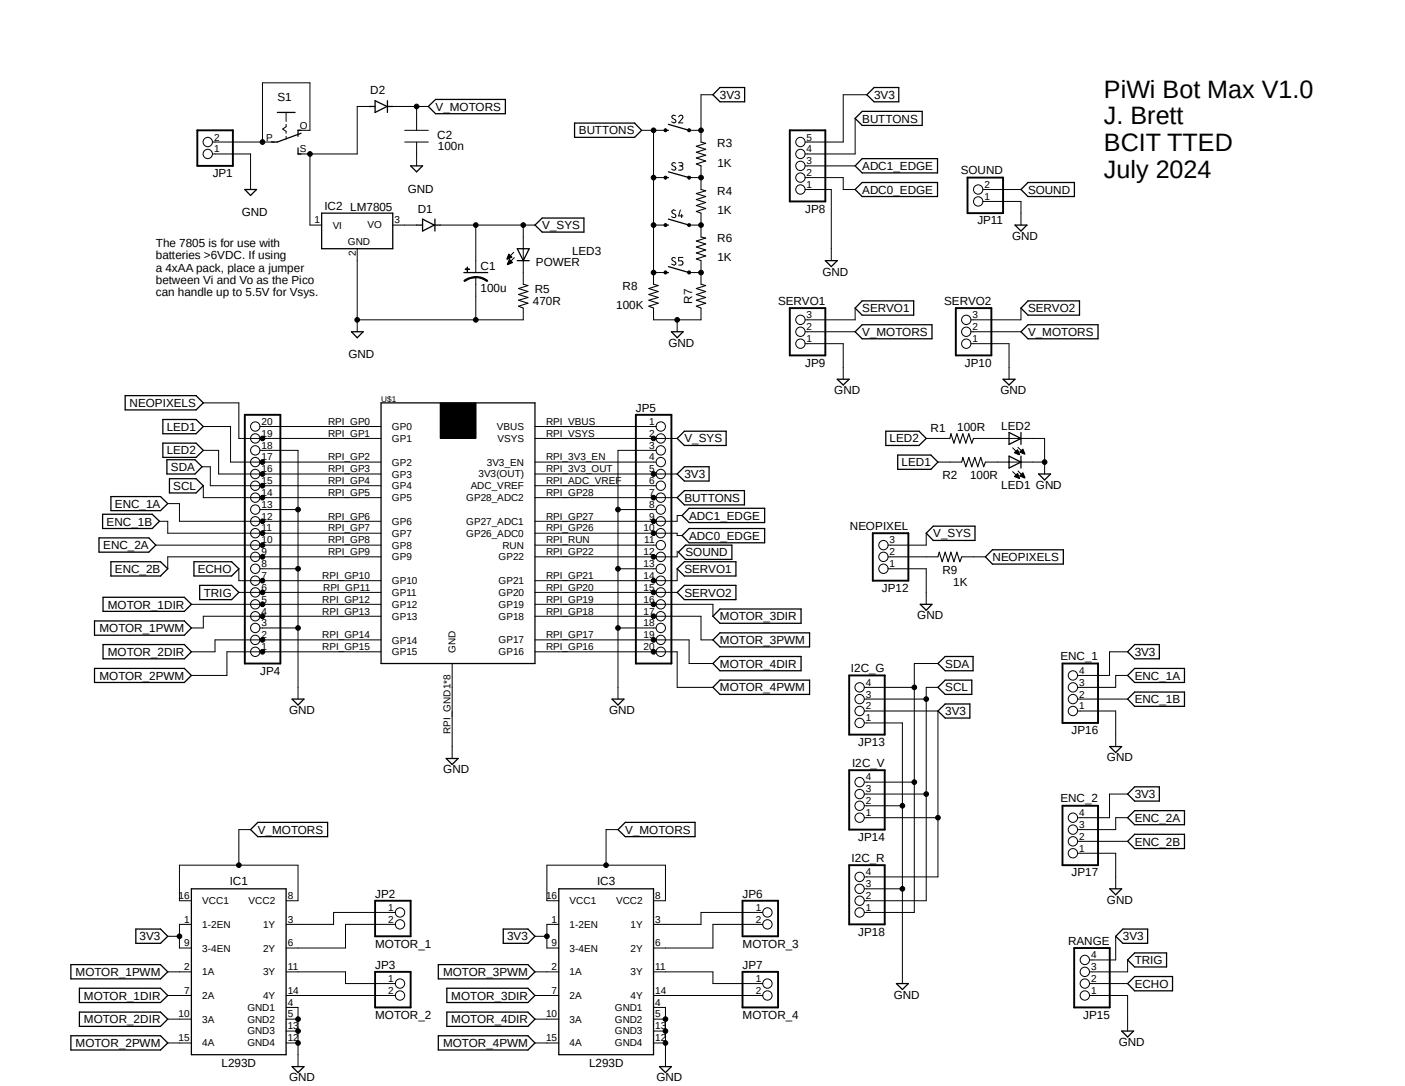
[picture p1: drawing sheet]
<svg xmlns="http://www.w3.org/2000/svg" width="279mm" height="216mm" viewBox="0 0 279 216" stroke-linecap="round" stroke-linejoin="round" font-family="sans-serif">
<path d="M13.8 14.3l249.1 201.3M262.9 14.3l-249.1 201.3" fill="none" stroke="#fff" stroke-width=".2"/>
<g fill="none" stroke="#000" stroke-width=".2">
<path d="M141.8 18.8h-2.4v9.4M172.4 18.8h-4.7v9.4h-7.6M42.2 30.6h7.6v7.1M42.2 28.2h12.4M56.9 22.4v1.7M56.9 24.7v.5l-.7 .5 .7 .4v.4M56.9 27.1v.5M59.3 25.9h2.3v-9.4h-9.4v11.7M61.6 30.6v14.1h2.4M73.4 21.2h-2.4v9.4h-11.7M78.1 21.2h7.1M80.5 28.2h4.7"/>
<path d="M80.5 25.9h4.7M82.8 21.2v4.7M82.8 28.2v4.8M127.6 25.9h4.7M130 35.3h2.3M130 25.9v30.6M132.1 35.1h.4v.4l-.2 .1-.2-.1zM134.3 23a.42 .42 0 0 0-.4-.1 .42 .42 0 0 0-.3 .3l.2 .3 .4 .3a.34 .34 0 0 1 .2 .4 .34 .34 0 0 1-.3 .2l-.5-.2M134.3 32.5a.39 .39 0 0 0-.5-.1 .39 .39 0 0 0-.2 .5l.6 .3a.34 .34 0 0 1 .2 .4 .34 .34 0 0 1-.3 .2l-.5-.2M135 23.2a.42 .42 0 0 1 .6-.3 .42 .42 0 0 1 .1 .7l-.7 .8h.8M135 32.3h.5a.32 .32 0 0 1 .3 .4 .32 .32 0 0 1-.3 .3h-.4M135.4 33a.42 .42 0 0 1 .4 .4 .42 .42 0 0 1-.4 .4h-.4"/>
<path d="M136.8 35.1h.4v.4l-.2 .1-.2-.1zM137 25.9h2.4M137 35.3h2.4M139.4 33v4.7M160.1 33h10M160.1 35.3h7.6v2.4h2.4M160.1 37.7h5.2v14.1M170.1 23.5v7.1h-10M195.5 37.7h7.5M71 49.4v16.6M78.1 44.7h4.7M87.5 44.7h18.9"/>
<path d="M92.2 55.8a3.7 3.7 0 0 1 2.4-.8v.2a3.3 3.3 0 0 0-2.2 .8zM92.5 53.5l.8 .1zM92.9 53.1l.1 .8zM94.6 55a3.3 3.3 0 0 1 2.4 .8l-.1 .2a4 4 0 0 0-2.3-.8zM94.6 44.7v9.5M94.6 55.1v8.5M101.2 50.5l.6 .6-1 .5zM101.3 51.6l.6 .6-.9 .4-.1-.1zM102.2 50.2l-1.3 1.3M102.3 51.2l-1.3 1.3M104.1 44.7v11.8M130 44.7h2.3"/>
<path d="M130 54.2h2.3M132.1 53.9h.4v.5h-.4zM134.3 41.9a.42 .42 0 0 0-.4-.1 .42 .42 0 0 0-.3 .3l.2 .3 .4 .2a.34 .34 0 0 1 .2 .4 .34 .34 0 0 1-.3 .3l-.5-.2M134.3 51.3a.42 .42 0 0 0-.4-.1 .42 .42 0 0 0-.3 .3l.2 .3 .4 .3a.34 .34 0 0 1 .2 .4 .34 .34 0 0 1-.3 .2l-.5-.2M135.3 41.7l-.3 1.2h.8M135.6 42.6v.7M135.8 51.2h-.8v.7h.5a.43 .43 0 0 1 .3 .4 .43 .43 0 0 1-.3 .4h-.5M136.8 53.9h.4v.5h-.4zM137 44.7h2.4M137 54.2h2.4M139.4 42.4v4.7M139.4 51.8v4.7"/>
<path d="M195.5 40h7.5v4.7M104.1 61.3v2.3h-33.1M130 61.3v2.3h9.4v-2.3M134.7 63.6v2.4M160.1 68.3h7.6v7.1M160.1 66h10M170.1 61.3v2.3h-10M193.1 68.3h7.6v7.1M193.1 66h9.9M203 61.3v2.3h-9.9M40.2 92.8h1.6v3.8h34M40.4 84.8h5.4v7.1h30"/>
<path d="M40.4 80.1h7.1v7.1h28.3M40.4 89.5h3.1v4.7h32.3M40.4 96.6v2.3h35.4M51.7 84.8h24.1M51.7 89.5h7.6v49.5M87.5 80.1h7.2v7h-7.2zM106.4 84.8h24.1M106.4 87.2h28.3M106.4 91.9h24.1M106.4 94.2h28.3M106.4 96.6h24.1M106.4 98.9h28.3"/>
<path d="M130.5 89.5h-7.6v49.5M184.2 87.2h4.7M186.5 91.9h4.8M193.6 87.2h14.1v7M196 91.9h11.7M201.4 93.8l1.3 1.2M201.4 89l1.3 1.3M201.7 90l.7-.6 .4 .9-.1 .1zM202.4 94.1l.3 1-1-.4zM202.4 93.6l1.4 1.4M202.4 88.9l1.4 1.3M202.8 89.9l.6-.6 .4 1z"/>
<path d="M203.4 94l.4 1-1-.4zM31 108.4h44.8M31.7 103.6h1.7v2.4h42.4M33.4 100.1h2.3v3.5h40.1M47.5 113.1v2.3h28.3M47.5 117.8h28.3M51.7 113.1h7.6M51.7 101.3h7.6M75.8 110.7h-42.4v2.4M106.4 106h28.3v.5h.9M106.4 108.4h24.1M106.4 117.8h28.3"/>
<path d="M122.9 113.1h7.6M122.9 101.3h7.6M134.7 109.6v1.1h-28.3M134.7 113.1v2.3h-28.3M135.6 102.5h-.9v1.1h-28.3M176.6 110.7h9.9M176.6 113.1h7.6v7M184.2 106v2.4h-7.6M191.3 110.7h4.7M38.1 120.1h37.7M51.7 124.8h7.6M75.8 122.5h-35.4v2.3h-2.3"/>
<path d="M75.8 127.2h-33v2.4h-4.7M75.8 129.6h-30.7v4.7h-7M89.9 131.9v18.9M106.4 120.1h35.4v2.4M106.4 122.5h33v4.7h2.4M106.4 127.2h30.6v4.7h4.8M106.4 129.6h28.3v7.1h7.1M122.9 124.8h7.6M171.9 139h12.3M171.9 136.7h9.9M186.5 136.7h-2.3v42.4h-12.3M186.5 131.9h-4.7v49.5h-9.9"/>
<path d="M214.3 139h9.9M224.2 129.6h-3.6v4.7h-6.3M224.2 134.3h-2.3v2.4h-7.6M171.9 143.7h7.6v51.8M171.9 141.4h14.6v32.9h-14.6M171.9 157.9h12.3M171.9 155.5h9.9M214.3 141.4h7.6v7M224.2 157.9h-3.6v4.7h-6.3M38.1 179.1h-2.4v-7.1h23.6v7.1h-2.4M49.8 164.9h-2.3v7.1M111.1 179.1h-2.3v-7.1h23.5v7.1h-2.3"/>
<path d="M122.9 164.9h-2.4v7.1M171.9 162.6h14.6M171.9 160.2h7.6M171.9 176.7h7.6M214.3 169.6h7.6v7.1M214.3 167.3h9.9M224.2 162.6h-2.3v2.3h-7.6M33.4 193.2h4.7M33.4 197.9h4.7M33.4 186.1h2.3M38.1 183.8h-2.4v4.7h2.4M56.9 193.2h11.8v2.3h10"/>
<path d="M56.9 197.9h21.8M78.7 181.4h-12.4v2.4h-9.4M78.7 183.8h-10v4.7h-11.8M106.4 193.2h4.7M106.4 197.9h4.7M106.4 186.1h2.4M111.1 183.8h-2.3v4.7h2.3M130 193.2h11.8v2.3h9.9M130 197.9h21.7M151.7 181.4h-12.3v2.4h-9.4M151.7 183.8h-9.9v4.7h-11.8M216.7 197.9h7.5v7.1"/>
<path d="M216.7 195.5h7.5M221.9 186.1v4.7h-5.2M224.2 190.8v2.4h-7.5M33.4 202.6h4.7M33.4 207.3h4.7M56.9 200.3h2.4v11.7M56.9 202.6h2.4M56.9 207.3h2.4M56.9 205h2.4M106.4 202.6h4.7M106.4 207.3h4.7M130 200.3h2.3v11.7"/>
<path d="M130 202.6h2.3M130 207.3h2.3M130 205h2.3"/>
<circle cx="41.3" cy="30.6" r=".93"/>
<circle cx="41.3" cy="28.2" r=".93"/>
<circle cx="52.2" cy="28.2" r=".46"/>
<circle cx="61.6" cy="30.6" r=".46"/>
<circle cx="82.8" cy="21.2" r=".46"/>
<circle cx="130" cy="35.3" r=".46"/>
<circle cx="130" cy="25.9" r=".46"/>
<circle cx="132.3" cy="25.9" r=".31"/>
<circle cx="137" cy="25.9" r=".31"/>
<circle cx="139.4" cy="25.9" r=".46"/>
<circle cx="139.4" cy="35.3" r=".46"/>
<circle cx="159.2" cy="33" r=".93"/>
<circle cx="159.2" cy="30.6" r=".93"/>
<circle cx="159.2" cy="35.3" r=".93"/>
<circle cx="159.2" cy="28.2" r=".93"/>
<circle cx="159.2" cy="37.7" r=".93"/>
<circle cx="194.5" cy="37.7" r=".93"/>
<circle cx="94.6" cy="44.7" r=".46"/>
<circle cx="104.1" cy="44.7" r=".46"/>
<circle cx="130" cy="54.2" r=".46"/>
<circle cx="130" cy="44.7" r=".46"/>
<circle cx="132.3" cy="44.7" r=".3"/>
<circle cx="137" cy="44.7" r=".3"/>
<circle cx="139.4" cy="44.7" r=".46"/>
<circle cx="139.4" cy="54.2" r=".46"/>
<circle cx="194.5" cy="40" r=".93"/>
<circle cx="71" cy="63.6" r=".46"/>
<circle cx="94.6" cy="63.6" r=".46"/>
<circle cx="134.7" cy="63.6" r=".46"/>
<circle cx="159.2" cy="66" r=".93"/>
<circle cx="159.2" cy="63.6" r=".93"/>
<circle cx="159.2" cy="68.3" r=".93"/>
<circle cx="192.2" cy="68.3" r=".93"/>
<circle cx="192.2" cy="66" r=".93"/>
<circle cx="192.2" cy="63.6" r=".93"/>
<circle cx="50.8" cy="96.6" r=".93"/>
<circle cx="50.8" cy="84.8" r=".93"/>
<circle cx="50.8" cy="91.9" r=".93"/>
<circle cx="50.8" cy="94.2" r=".93"/>
<circle cx="50.8" cy="89.5" r=".93"/>
<circle cx="50.8" cy="98.9" r=".93"/>
<circle cx="50.8" cy="87.2" r=".93"/>
<circle cx="52.2" cy="87.2" r=".46"/>
<circle cx="52.2" cy="91.9" r=".46"/>
<circle cx="52.2" cy="94.2" r=".46"/>
<circle cx="52.2" cy="96.6" r=".46"/>
<circle cx="52.2" cy="98.9" r=".46"/>
<circle cx="130" cy="98.9" r=".46"/>
<circle cx="130" cy="87.2" r=".46"/>
<circle cx="130" cy="94.2" r=".46"/>
<circle cx="131.4" cy="84.8" r=".93"/>
<circle cx="131.4" cy="87.2" r=".93"/>
<circle cx="131.4" cy="94.2" r=".93"/>
<circle cx="131.4" cy="96.6" r=".93"/>
<circle cx="131.4" cy="98.9" r=".93"/>
<circle cx="131.4" cy="89.5" r=".93"/>
<circle cx="131.4" cy="91.9" r=".93"/>
<circle cx="207.7" cy="91.9" r=".46"/>
<circle cx="50.8" cy="113.1" r=".93"/>
<circle cx="50.8" cy="115.4" r=".93"/>
<circle cx="50.8" cy="106" r=".93"/>
<circle cx="50.8" cy="101.3" r=".93"/>
<circle cx="50.8" cy="108.4" r=".93"/>
<circle cx="50.8" cy="103.6" r=".93"/>
<circle cx="50.8" cy="117.8" r=".93"/>
<circle cx="50.8" cy="110.7" r=".93"/>
<circle cx="52.2" cy="108.4" r=".46"/>
<circle cx="52.2" cy="115.4" r=".46"/>
<circle cx="52.2" cy="103.6" r=".46"/>
<circle cx="52.2" cy="110.7" r=".46"/>
<circle cx="52.2" cy="106" r=".46"/>
<circle cx="52.2" cy="117.8" r=".46"/>
<circle cx="59.3" cy="113.1" r=".46"/>
<circle cx="59.3" cy="101.3" r=".46"/>
<circle cx="122.9" cy="101.3" r=".46"/>
<circle cx="122.9" cy="113.1" r=".46"/>
<circle cx="130" cy="106" r=".46"/>
<circle cx="130" cy="117.8" r=".46"/>
<circle cx="130" cy="110.7" r=".46"/>
<circle cx="130" cy="115.4" r=".46"/>
<circle cx="130" cy="103.6" r=".46"/>
<circle cx="131.4" cy="117.8" r=".93"/>
<circle cx="131.4" cy="106" r=".93"/>
<circle cx="131.4" cy="113.1" r=".93"/>
<circle cx="131.4" cy="115.4" r=".93"/>
<circle cx="131.4" cy="101.3" r=".93"/>
<circle cx="131.4" cy="110.7" r=".93"/>
<circle cx="131.4" cy="108.4" r=".93"/>
<circle cx="131.4" cy="103.6" r=".93"/>
<circle cx="175.7" cy="113.1" r=".93"/>
<circle cx="175.7" cy="110.7" r=".93"/>
<circle cx="175.7" cy="108.4" r=".93"/>
<circle cx="50.8" cy="120.1" r=".93"/>
<circle cx="50.8" cy="127.2" r=".93"/>
<circle cx="50.8" cy="124.8" r=".93"/>
<circle cx="50.8" cy="122.5" r=".93"/>
<circle cx="50.8" cy="129.6" r=".93"/>
<circle cx="52.2" cy="122.5" r=".46"/>
<circle cx="52.2" cy="129.6" r=".46"/>
<circle cx="52.2" cy="120.1" r=".46"/>
<circle cx="52.2" cy="127.2" r=".46"/>
<circle cx="59.3" cy="124.8" r=".46"/>
<circle cx="122.9" cy="124.8" r=".46"/>
<circle cx="130" cy="122.5" r=".46"/>
<circle cx="130" cy="120.1" r=".46"/>
<circle cx="130" cy="129.6" r=".46"/>
<circle cx="130" cy="127.2" r=".46"/>
<circle cx="131.4" cy="129.6" r=".93"/>
<circle cx="131.4" cy="120.1" r=".93"/>
<circle cx="131.4" cy="124.8" r=".93"/>
<circle cx="131.4" cy="127.2" r=".93"/>
<circle cx="131.4" cy="122.5" r=".93"/>
<circle cx="170.9" cy="139" r=".93"/>
<circle cx="170.9" cy="136.7" r=".93"/>
<circle cx="181.8" cy="136.7" r=".46"/>
<circle cx="184.2" cy="139" r=".46"/>
<circle cx="213.4" cy="134.3" r=".93"/>
<circle cx="213.4" cy="139" r=".93"/>
<circle cx="213.4" cy="136.7" r=".93"/>
<circle cx="170.9" cy="143.7" r=".93"/>
<circle cx="170.9" cy="141.4" r=".93"/>
<circle cx="170.9" cy="155.5" r=".93"/>
<circle cx="170.9" cy="157.9" r=".93"/>
<circle cx="181.8" cy="155.5" r=".46"/>
<circle cx="184.2" cy="157.9" r=".46"/>
<circle cx="213.4" cy="141.4" r=".93"/>
<circle cx="47.5" cy="172" r=".46"/>
<circle cx="120.5" cy="172" r=".46"/>
<circle cx="170.9" cy="174.3" r=".93"/>
<circle cx="170.9" cy="162.6" r=".93"/>
<circle cx="170.9" cy="179.1" r=".93"/>
<circle cx="170.9" cy="176.7" r=".93"/>
<circle cx="170.9" cy="160.2" r=".93"/>
<circle cx="179.5" cy="160.2" r=".46"/>
<circle cx="179.5" cy="176.7" r=".46"/>
<circle cx="186.5" cy="162.6" r=".46"/>
<circle cx="213.4" cy="164.9" r=".93"/>
<circle cx="213.4" cy="169.6" r=".93"/>
<circle cx="213.4" cy="167.3" r=".93"/>
<circle cx="213.4" cy="162.6" r=".93"/>
<circle cx="35.7" cy="186.1" r=".46"/>
<circle cx="79.5" cy="181.4" r=".93"/>
<circle cx="79.5" cy="195.5" r=".93"/>
<circle cx="79.5" cy="197.9" r=".93"/>
<circle cx="79.5" cy="183.8" r=".93"/>
<circle cx="108.8" cy="186.1" r=".46"/>
<circle cx="152.6" cy="181.4" r=".93"/>
<circle cx="152.6" cy="197.9" r=".93"/>
<circle cx="152.6" cy="195.5" r=".93"/>
<circle cx="152.6" cy="183.8" r=".93"/>
<circle cx="170.9" cy="181.4" r=".93"/>
<circle cx="215.7" cy="197.9" r=".93"/>
<circle cx="215.7" cy="193.2" r=".93"/>
<circle cx="215.7" cy="190.8" r=".93"/>
<circle cx="215.7" cy="195.5" r=".93"/>
<circle cx="59.3" cy="207.3" r=".46"/>
<circle cx="59.3" cy="205" r=".46"/>
<circle cx="59.3" cy="202.6" r=".46"/>
<circle cx="132.3" cy="205" r=".46"/>
<circle cx="132.3" cy="207.3" r=".46"/>
<circle cx="132.3" cy="202.6" r=".46"/>
</g>
<g fill="none" stroke="#000" stroke-width=".25">
<path d="M143.2 17.4h4.9v2.8h-4.9l-1.4-1.4zM172.4 18.8l1.4-1.4h4.9v2.8h-4.9zM48.7 37.7h2.3l-1.2 1.2zM55.2 22.4h3.5M59.3 29.4v1.2h.6M59.9 26.5l-4.7 1.7h-1.2M59.9 25.9h-.6v1.2M73.4 21.2h1.2M74.6 20l2.4 1.2-2.4 1.2zM77 21.2h1.1M77 20v2.4M81.7 33h2.3l-1.2 1.2z"/>
<path d="M85.2 21.2l1.4-1.4h13.9v2.8h-13.9zM114.3 24.5h11.9l1.4 1.4-1.4 1.4h-11.9zM132.3 25.9h.6M132.3 35.3h.6M132.9 24.7l4.1 1.2M132.9 34.2l4.1 1.1M170.1 37.7l1.3-1.4h15v2.8h-15zM170.1 23.5l1.3-1.4h12v2.8h-12zM171.4 31.5h15v2.9h-15l-1.3-1.4zM203 37.7l1.4-1.4h9.3v2.8h-9.3zM64 42.4h14.1v7h-14.1zM82.8 44.7h1.2"/>
<path d="M84 43.6l2.4 1.1-2.4 1.2zM86.4 44.7h1.1M86.5 43.6v2.3M92.2 54.2h4.8M102.9 49.4h2.3l-1.1 2.4zM102.9 51.8h2.3M106.4 44.7l1.4-1.4h8.3v2.8h-8.3zM132.3 44.7h.6M132.3 54.2h.6M132.9 43.6l4.1 1.1M132.9 53l4.1 1.2M164.1 51.8h2.4l-1.2 1.2z"/>
<path d="M171.4 59.8h10.3v2.9h-10.3l-1.3-1.4zM201.8 44.7h2.4l-1.2 1.2zM204.4 59.8h10.3v2.9h-10.3l-1.4-1.4zM24.9 78.7h14.1l1.4 1.4-1.4 1.4h-14.1zM69.9 66h2.3l-1.2 1.1zM133.5 66h2.3l-1.1 1.1zM166.5 75.4h2.4l-1.2 1.1zM170.1 66l1.3-1.4h13.9v2.8h-13.9zM199.5 75.4h2.3l-1.1 1.1zM203 66l1.4-1.4h14v2.8h-14zM22.1 98.7h9.8l1.5 1.4-1.5 1.4h-9.8zM32.4 83.4h6.6l1.4 1.4-1.4 1.4h-6.6z"/>
<path d="M32.4 88.1h6.6l1.4 1.4-1.4 1.4h-6.6zM33.2 91.4h5.6l1.4 1.4-1.4 1.4h-5.6zM33.7 95.2h5.3l1.4 1.4-1.4 1.4h-5.3zM75.8 80.1h30.6v51.8h-30.6zM134.7 87.2l1.4-1.5h8.3v2.9h-8.3zM134.7 94.2l1.4-1.4h4.9v2.8h-4.9zM134.7 98.9l1.4-1.4h11.9v2.9h-11.9zM176.1 85.7h6.7l1.4 1.5-1.4 1.4h-6.7zM178.5 90.5h6.6l1.4 1.4-1.4 1.4h-6.6zM200.7 90.7l2.3 1.2-2.3 1.1zM200.7 86l2.3 1.2-2.3 1.1zM203 86v2.3"/>
<path d="M203 90.7v2.3M206.5 94.2h2.4l-1.2 1.2zM19.7 106.9h9.9l1.4 1.5-1.4 1.4h-9.9zM20.4 102.2h9.9l1.4 1.4-1.4 1.5h-9.9zM20.5 118.7h16.2l1.4 1.4-1.4 1.4h-16.2zM22.1 111.7h9.8l1.5 1.4-1.5 1.4h-9.8zM38.6 111.7h7.5l1.4 1.4-1.4 1.4h-7.5zM39.7 116.4h6.4l1.4 1.4-1.4 1.4h-6.4zM134.7 113.1l1.4-1.4h10.2v2.8h-10.2zM134.7 117.8l1.4-1.4h10.2v2.8h-10.2zM136.3 108.4h9.2v2.8h-9.2l-1.4-1.4zM137 101h15.1v2.9h-15.1l-1.4-1.4z"/>
<path d="M137 105.1h15.1v2.8h-15.1l-1.4-1.4zM184.2 106l1.4-1.4h8.3v2.8h-8.3zM197.4 109.3h14.1v2.8h-14.1l-1.4-1.4zM18.8 123.4h17.9l1.4 1.4-1.4 1.5h-17.9zM18.8 132.9h17.9l1.4 1.4-1.4 1.4h-17.9zM20.5 128.1h16.2l1.4 1.5-1.4 1.4h-16.2zM58.1 139h2.4l-1.2 1.2zM121.7 139h2.4l-1.2 1.2zM143.2 121.1h16.1v2.8h-16.1l-1.4-1.4zM143.2 130.5h16.1v2.8h-16.1l-1.4-1.4zM143.2 125.8h17.8v2.8h-17.8l-1.4-1.4zM143.2 135.2h17.8v2.8h-17.8l-1.4-1.3z"/>
<path d="M183 120.1h2.3l-1.1 1.2zM186.5 131.9l1.5-1.4h5.5v2.8h-5.5zM186.5 136.7l1.5-1.5h5.3v2.8h-5.3zM225.6 132.9h9.9v2.8h-9.9l-1.4-1.4zM225.6 137.6h9.9v2.8h-9.9l-1.4-1.4zM225.6 128.1h4.9v2.9h-4.9l-1.4-1.4zM88.7 150.8h2.4l-1.2 1.2zM186.5 141.4l1.5-1.4h4.9v2.7h-4.9zM220.7 148.4h2.4l-1.2 1.2zM225.6 156.4h4.9v2.9h-4.9l-1.4-1.4zM38.1 176.7h18.8v33h-18.8zM51.3 163.5h13.9v2.8h-13.9l-1.5-1.4z"/>
<path d="M111.1 176.7h18.9v33h-18.9zM124.3 163.5h13.9v2.8h-13.9l-1.4-1.4zM220.7 176.7h2.4l-1.2 1.2zM224.2 167.3l1.4-1.4h9.9v2.8h-9.9zM225.6 161.2h9.9v2.8h-9.9l-1.4-1.4zM14.1 191.8h17.8l1.5 1.4-1.5 1.4h-17.8zM15.8 196.5h16.1l1.5 1.4-1.5 1.4h-16.1zM27 184.7h4.9l1.5 1.4-1.5 1.4h-4.9zM87.2 191.8h17.8l1.4 1.4-1.4 1.4h-17.8zM88.9 196.5h16.1l1.4 1.4-1.4 1.4h-16.1zM100.1 184.7h4.9l1.4 1.4-1.4 1.4h-4.9zM178.3 195.5h2.3l-1.1 1.2z"/>
<path d="M221.9 186.1l1.4-1.4h4.9v2.8h-4.9zM225.6 189.4h6.4v2.8h-6.4l-1.4-1.4zM225.6 194.1h7.6v2.9h-7.6l-1.4-1.5zM14.1 205.9h17.8l1.5 1.4-1.5 1.4h-17.8zM15.8 201.2h16.1l1.5 1.4-1.5 1.4h-16.1zM58.1 212h2.4l-1.2 1.2zM87.2 205.9h17.8l1.4 1.4-1.4 1.4h-17.8zM88.9 201.2h16.1l1.4 1.4-1.4 1.4h-16.1zM131.1 212h2.4l-1.2 1.2zM223.1 205h2.3l-1.2 1.2z"/>
</g>
<g fill="#000">
<path d="M132.1 35.1h.4v.4l-.2 .1-.2-.1z" fill-rule="evenodd"/>
<path d="M136.8 35.1h.4v.4l-.2 .1-.2-.1z" fill-rule="evenodd"/>
<path d="M92.5 53.5l.8 .1z" fill-rule="evenodd"/>
<path d="M92.9 53.1l.1 .8z" fill-rule="evenodd"/>
<path d="M92.2 55.8a3.7 3.7 0 0 1 2.4-.8v.2a3.3 3.3 0 0 0-2.2 .8z" fill-rule="evenodd"/>
<path d="M94.6 55a3.3 3.3 0 0 1 2.4 .8l-.1 .2a4 4 0 0 0-2.3-.8z" fill-rule="evenodd"/>
<path d="M101.2 50.5l.6 .6-1 .5z" fill-rule="evenodd"/>
<path d="M101.3 51.6l.6 .6-.9 .4-.1-.1z" fill-rule="evenodd"/>
<path d="M132.1 53.9h.4v.5h-.4z" fill-rule="evenodd"/>
<path d="M136.8 53.9h.4v.5h-.4z" fill-rule="evenodd"/>
<path d="M87.5 80.1h7.2v7h-7.2z" fill-rule="evenodd"/>
<path d="M202.4 94.1l.3 1-1-.4z" fill-rule="evenodd"/>
<path d="M201.7 90l.7-.6 .4 .9-.1 .1z" fill-rule="evenodd"/>
<path d="M203.4 94l.4 1-1-.4z" fill-rule="evenodd"/>
<path d="M202.8 89.9l.6-.6 .4 1z" fill-rule="evenodd"/>
<circle cx="52.2" cy="28.2" r=".46"/>
<circle cx="61.6" cy="30.6" r=".46"/>
<circle cx="82.8" cy="21.2" r=".46"/>
<circle cx="130" cy="35.3" r=".46"/>
<circle cx="130" cy="25.9" r=".46"/>
<circle cx="132.3" cy="25.9" r=".31"/>
<circle cx="137" cy="25.9" r=".31"/>
<circle cx="139.4" cy="25.9" r=".46"/>
<circle cx="139.4" cy="35.3" r=".46"/>
<circle cx="94.6" cy="44.7" r=".46"/>
<circle cx="104.1" cy="44.7" r=".46"/>
<circle cx="130" cy="54.2" r=".46"/>
<circle cx="130" cy="44.7" r=".46"/>
<circle cx="132.3" cy="44.7" r=".3"/>
<circle cx="137" cy="44.7" r=".3"/>
<circle cx="139.4" cy="44.7" r=".46"/>
<circle cx="139.4" cy="54.2" r=".46"/>
<circle cx="71" cy="63.6" r=".46"/>
<circle cx="94.6" cy="63.6" r=".46"/>
<circle cx="134.7" cy="63.6" r=".46"/>
<circle cx="52.2" cy="87.2" r=".46"/>
<circle cx="52.2" cy="91.9" r=".46"/>
<circle cx="52.2" cy="94.2" r=".46"/>
<circle cx="52.2" cy="96.6" r=".46"/>
<circle cx="52.2" cy="98.9" r=".46"/>
<circle cx="130" cy="98.9" r=".46"/>
<circle cx="130" cy="87.2" r=".46"/>
<circle cx="130" cy="94.2" r=".46"/>
<circle cx="207.7" cy="91.9" r=".46"/>
<circle cx="52.2" cy="108.4" r=".46"/>
<circle cx="52.2" cy="115.4" r=".46"/>
<circle cx="52.2" cy="103.6" r=".46"/>
<circle cx="52.2" cy="110.7" r=".46"/>
<circle cx="52.2" cy="106" r=".46"/>
<circle cx="52.2" cy="117.8" r=".46"/>
<circle cx="59.3" cy="113.1" r=".46"/>
<circle cx="59.3" cy="101.3" r=".46"/>
<circle cx="122.9" cy="101.3" r=".46"/>
<circle cx="122.9" cy="113.1" r=".46"/>
<circle cx="130" cy="106" r=".46"/>
<circle cx="130" cy="117.8" r=".46"/>
<circle cx="130" cy="110.7" r=".46"/>
<circle cx="130" cy="115.4" r=".46"/>
<circle cx="130" cy="103.6" r=".46"/>
<circle cx="52.2" cy="122.5" r=".46"/>
<circle cx="52.2" cy="129.6" r=".46"/>
<circle cx="52.2" cy="120.1" r=".46"/>
<circle cx="52.2" cy="127.2" r=".46"/>
<circle cx="59.3" cy="124.8" r=".46"/>
<circle cx="122.9" cy="124.8" r=".46"/>
<circle cx="130" cy="122.5" r=".46"/>
<circle cx="130" cy="120.1" r=".46"/>
<circle cx="130" cy="129.6" r=".46"/>
<circle cx="130" cy="127.2" r=".46"/>
<circle cx="181.8" cy="136.7" r=".46"/>
<circle cx="184.2" cy="139" r=".46"/>
<circle cx="181.8" cy="155.5" r=".46"/>
<circle cx="184.2" cy="157.9" r=".46"/>
<circle cx="47.5" cy="172" r=".46"/>
<circle cx="120.5" cy="172" r=".46"/>
<circle cx="179.5" cy="160.2" r=".46"/>
<circle cx="179.5" cy="176.7" r=".46"/>
<circle cx="186.5" cy="162.6" r=".46"/>
<circle cx="35.7" cy="186.1" r=".46"/>
<circle cx="108.8" cy="186.1" r=".46"/>
<circle cx="59.3" cy="207.3" r=".46"/>
<circle cx="59.3" cy="205" r=".46"/>
<circle cx="59.3" cy="202.6" r=".46"/>
<circle cx="132.3" cy="205" r=".46"/>
<circle cx="132.3" cy="207.3" r=".46"/>
<circle cx="132.3" cy="202.6" r=".46"/>
</g>
<g fill="none" stroke="#000" stroke-width=".38">
<path d="M39.2 25.9h7.1v7.1h-7.1zM157.1 25.9h7v14.1h-7zM192.4 35.3h7.1v7.1h-7.1zM157.1 61.3h7v9.4h-7zM190.1 61.3h7v9.4h-7zM48.7 82.5h7.1v49.4h-7.1zM126.4 82.5h7.1v49.4h-7.1zM173.6 106h7v9.4h-7zM168.9 134.3h7v11.7h-7zM211.3 131.9h7.1v11.8h-7.1zM168.9 153.1h7v11.8h-7zM74.6 179.1h7.1v7h-7.1z"/>
<path d="M147.7 179.1h7v7h-7zM168.9 172h7v11.8h-7zM211.3 160.2h7.1v11.8h-7.1zM74.6 193.2h7.1v7.1h-7.1zM147.7 193.2h7v7.1h-7zM213.6 188.5h7.1v11.8h-7.1z"/>
</g>
<path d="M139.4 28.2l.9 .3-1.8 .6 1.8 .6-1.8 .6 1.8 .6-1.8 .5 1.8 .6-1.8 .6 .9 .4M139.4 37.7l.9 .2-1.8 .6 1.8 .6-1.8 .6 1.8 .6-1.8 .6 1.8 .5-1.8 .6 .9 .4M104.1 56.5l.9 .3-1.9 .6 1.9 .6-1.9 .5 1.9 .6-1.9 .6 1.9 .6-1.9 .6 1 .4M130 56.5l.9 .3-1.9 .6 1.9 .6-1.9 .5 1.9 .6-1.9 .6 1.9 .6-1.9 .6 1 .4M139.4 47.1l.9 .2-1.8 .6 1.8 .6-1.8 .6 1.8 .6-1.8 .6 1.8 .6-1.8 .6 .9 .3M139.4 56.5l.9 .3-1.8 .6 1.8 .6-1.8 .5 1.8 .6-1.8 .6 1.8 .6-1.8 .6 .9 .4M188.9 87.2l.2-1 .6 1.9 .6-1.9 .6 1.9 .6-1.9 .6 1.9 .6-1.9 .6 1.9 .3-.9M191.3 91.9l.2-1 .6 1.9 .6-1.9 .6 1.9 .5-1.9 .6 1.9 .6-1.9 .6 1.9 .4-.9M186.5 110.7l.3-.9 .6 1.9 .6-1.9 .6 1.9 .5-1.9 .6 1.9 .6-1.9 .6 1.9 .4-1" fill="none" stroke="#000" stroke-width=".21"/>
<g font-size="5">
<text x="219.5" y="19.4">PiWi Bot Max V1.0</text>
<text x="219.5" y="24.7">J. Brett</text>
<text x="219.5" y="30">BCIT TTED</text>
<text x="219.5" y="35.3">July 2024</text>
</g>
<g font-size="2.3">
<text x="55.2" y="20">S1</text>
<text x="73.6" y="18.8">D2</text>
<text x="86.6" y="22">V_MOTORS</text>
<text x="143.2" y="19.6">3V3</text>
<text x="173.8" y="19.6">3V3</text>
<text x="87" y="27.6">C2</text>
<text x="87.1" y="29.9">100n</text>
<text x="115.1" y="26.7">BUTTONS</text>
<text x="142.6" y="29.3">R3</text>
<text x="171.5" y="24.4">BUTTONS</text>
<text x="42.3" y="35.2">JP1</text>
<text x="142.7" y="33.1">1K</text>
<text x="171.5" y="33.8">ADC1_EDGE</text>
<text x="191.1" y="34.6">SOUND</text>
<text x="64.5" y="41.8">IC2 LM7805</text>
<text x="81.1" y="38.3">GND</text>
<text x="142.6" y="38.7">R4</text>
<text x="171.5" y="38.5">ADC0_EDGE</text>
<text x="204.4" y="38.5">SOUND</text>
<text x="48.1" y="43">GND</text>
<text x="83.1" y="42.3">D1</text>
<text x="107.8" y="45.6">V_SYS</text>
<text x="142.7" y="42.5">1K</text>
<text x="160.1" y="42.3">JP8</text>
<text x="194.4" y="44.6">JP11</text>
<text x="201.3" y="47.7">GND</text>
<text x="31" y="49.1">The 7805 is for use with</text>
<text x="31" y="51.5">batteries &gt;6VDC. If using</text>
<text x="31" y="54">a 4xAA pack, place a jumper</text>
<text x="95.5" y="53.6">C1</text>
<text x="106.6" y="52.9">POWER</text>
<text x="113.8" y="50.6">LED3</text>
<text x="142.6" y="48.2">R6</text>
<text x="142.7" y="51.9">1K</text>
<text x="31" y="56.4">between Vi and Vo as the Pico</text>
<text x="31" y="58.9">can handle up to 5.5V for Vsys.</text>
<text x="95.5" y="58">100u</text>
<text x="106.3" y="58.3">R5</text>
<text x="123.8" y="57.6">R8</text>
<text x="163.5" y="54.8">GND</text>
<text x="106" y="60.7">470R</text>
<text x="122.6" y="61.4">100K</text>
<text x="137.6" y="60.4" transform="rotate(-90 137.6 60.4)">R7</text>
<text x="154.7" y="60.5">SERVO1</text>
<text x="171.5" y="62.1">SERVO1</text>
<text x="187.8" y="60.5">SERVO2</text>
<text x="204.4" y="62.1">SERVO2</text>
<text x="69.3" y="71.2">GND</text>
<text x="132.9" y="68.9">GND</text>
<text x="171.5" y="66.8">V_MOTORS</text>
<text x="204.4" y="66.8">V_MOTORS</text>
<text x="160.1" y="72.9">JP9</text>
<text x="191.9" y="72.9">JP10</text>
<text x="25.8" y="80.9">NEOPIXELS</text>
<text x="126.5" y="81.9">JP5</text>
<text x="165.9" y="78.3">GND</text>
<text x="198.9" y="78.3">GND</text>
<text x="33.1" y="85.6">LED1</text>
<text x="136.1" y="88">V_SYS</text>
<text x="176.9" y="88">LED2</text>
<text x="185" y="85.9">R1</text>
<text x="190.3" y="85.6">100R</text>
<text x="199.1" y="85.5">LED2</text>
<text x="33.1" y="90.3">LED2</text>
<text x="34" y="93.6">SDA</text>
<text x="136.1" y="95">3V3</text>
<text x="179.3" y="92.7">LED1</text>
<text x="187.4" y="95.3">R2</text>
<text x="192.9" y="95.3">100R</text>
<text x="22.9" y="101">ENC_1A</text>
<text x="34.5" y="97.4">SCL</text>
<text x="136.1" y="99.8">BUTTONS</text>
<text x="199.1" y="97.3">LED1 GND</text>
<text x="21.2" y="104.5">ENC_1B</text>
<text x="137" y="103.3">ADC1_EDGE</text>
<text x="137" y="107.3">ADC0_EDGE</text>
<text x="169" y="105.3">NEOPIXEL</text>
<text x="185.6" y="106.9">V_SYS</text>
<text x="20.5" y="109.2">ENC_2A</text>
<text x="22.9" y="113.9">ENC_2B</text>
<text x="39.3" y="113.9">ECHO</text>
<text x="136.1" y="113.9">SERVO1</text>
<text x="136.3" y="110.6">SOUND</text>
<text x="197.4" y="111.6">NEOPIXELS</text>
<text x="40.5" y="118.6">TRIG</text>
<text x="136.1" y="118.6">SERVO2</text>
<text x="175.3" y="117.7">JP12</text>
<text x="187.4" y="114.1">R9</text>
<text x="189.6" y="116.5">1K</text>
<text x="19.8" y="125.7">MOTOR_1PWM</text>
<text x="21.4" y="121">MOTOR_1DIR</text>
<text x="143.2" y="123.3">MOTOR_3DIR</text>
<text x="182.4" y="123.1">GND</text>
<text x="21.4" y="130.4">MOTOR_2DIR</text>
<text x="143.2" y="128.1">MOTOR_3PWM</text>
<text x="210.9" y="131.2">ENC_1</text>
<text x="225.6" y="130.4">3V3</text>
<text x="19.8" y="135.1">MOTOR_2PWM</text>
<text x="51.7" y="134.2">JP4</text>
<text x="143.2" y="137.5">MOTOR_4PWM</text>
<text x="143.2" y="132.8">MOTOR_4DIR</text>
<text x="169.2" y="133.6">I2C_G</text>
<text x="188" y="132.8">SDA</text>
<text x="188" y="137.5">SCL</text>
<text x="225.6" y="135.1">ENC_1A</text>
<text x="57.5" y="141.9">GND</text>
<text x="121.1" y="141.9">GND</text>
<text x="188" y="142.2">3V3</text>
<text x="225.6" y="139.8">ENC_1B</text>
<text x="170.6" y="148.3">JP13</text>
<text x="213.1" y="146">JP16</text>
<text x="88.1" y="153.7">GND</text>
<text x="169.5" y="152.4">I2C_V</text>
<text x="220.1" y="151.4">GND</text>
<text x="210.9" y="159.5">ENC_2</text>
<text x="225.6" y="158.7">3V3</text>
<text x="51.3" y="165.7">V_MOTORS</text>
<text x="124.3" y="165.7">V_MOTORS</text>
<text x="170.6" y="167.2">JP14</text>
<text x="225.6" y="163.4">ENC_2A</text>
<text x="169.3" y="171.3">I2C_R</text>
<text x="225.6" y="168.1">ENC_2B</text>
<text x="45.7" y="175.9">IC1</text>
<text x="74.6" y="178.5">JP2</text>
<text x="118.7" y="175.9">IC3</text>
<text x="147.7" y="178.5">JP6</text>
<text x="213.1" y="174.2">JP17</text>
<text x="220.1" y="179.7">GND</text>
<text x="27.8" y="186.9">3V3</text>
<text x="74.6" y="188.5">MOTOR_1</text>
<text x="100.8" y="186.9">3V3</text>
<text x="147.7" y="188.5">MOTOR_3</text>
<text x="170.6" y="186">JP18</text>
<text x="212.4" y="187.8">RANGE</text>
<text x="223.3" y="186.9">3V3</text>
<text x="225.6" y="191.6">TRIG</text>
<text x="15" y="194">MOTOR_1PWM</text>
<text x="74.6" y="192.6">JP3</text>
<text x="88.1" y="194">MOTOR_3PWM</text>
<text x="147.7" y="192.6">JP7</text>
<text x="225.6" y="196.4">ECHO</text>
<text x="16.7" y="198.7">MOTOR_1DIR</text>
<text x="16.7" y="203.5">MOTOR_2DIR</text>
<text x="74.6" y="202.6">MOTOR_2</text>
<text x="89.7" y="198.7">MOTOR_3DIR</text>
<text x="89.7" y="203.5">MOTOR_4DIR</text>
<text x="147.7" y="202.6">MOTOR_4</text>
<text x="177.7" y="198.5">GND</text>
<text x="215.4" y="202.5">JP15</text>
<text x="15" y="208.2">MOTOR_2PWM</text>
<text x="88.1" y="208.2">MOTOR_4PWM</text>
<text x="222.5" y="207.9">GND</text>
<text x="44.1" y="212.1">L293D</text>
<text x="57.5" y="215">GND</text>
<text x="117.1" y="212.1">L293D</text>
<text x="130.6" y="215">GND</text>
</g>
<g font-size="2">
<text x="42.6" y="27.9">2</text>
<text x="52.9" y="27.9">P</text>
<text x="59.6" y="25.6">O</text>
<text x="160.4" y="27.9">5</text>
<text x="42.6" y="30.3">1</text>
<text x="59.6" y="30.3">S</text>
<text x="160.4" y="35">2</text>
<text x="160.4" y="32.6">3</text>
<text x="160.4" y="30.3">4</text>
<text x="160.4" y="37.3">1</text>
<text x="195.8" y="39.7">1</text>
<text x="195.8" y="37.3">2</text>
<text x="62.6" y="44.4">1</text>
<text x="66.2" y="45.5">VI</text>
<text x="73.1" y="45.4">VO</text>
<text x="78.4" y="44.4">3</text>
<text x="69.2" y="48.8">GND</text>
<text x="70.7" y="50.9" transform="rotate(-90 70.7 50.9)">2</text>
<text x="160.4" y="65.6">2</text>
<text x="160.4" y="63.2">3</text>
<text x="193.4" y="65.6">2</text>
<text x="193.4" y="63.2">3</text>
<text x="160.4" y="68">1</text>
<text x="193.4" y="68">1</text>
<text x="52" y="89.2">18</text>
<text x="52" y="86.8">19</text>
<text x="52" y="84.5">20</text>
<text x="65.2" y="84.5">RPI_GP0</text>
<text x="65.2" y="86.8">RPI_GP1</text>
<text x="77.9" y="85.5">GP0</text>
<text x="77.9" y="87.9">GP1</text>
<text x="98.8" y="85.5">VBUS</text>
<text x="98.9" y="87.8">VSYS</text>
<text x="108.6" y="86.8">RPI_VSYS</text>
<text x="108.6" y="84.5">RPI_VBUS</text>
<text x="129.1" y="84.5">1</text>
<text x="129.1" y="86.8">2</text>
<text x="129.1" y="89.2">3</text>
<text x="52" y="93.9">16</text>
<text x="52" y="91.5">17</text>
<text x="65.2" y="91.5">RPI_GP2</text>
<text x="65.2" y="93.9">RPI_GP3</text>
<text x="77.9" y="92.6">GP2</text>
<text x="77.9" y="95">GP3</text>
<text x="95.2" y="94.9">3V3(OUT)</text>
<text x="96.8" y="92.6">3V3_EN</text>
<text x="108.6" y="93.9">RPI_3V3_OUT</text>
<text x="108.6" y="91.5">RPI_3V3_EN</text>
<text x="129.1" y="91.5">4</text>
<text x="129.1" y="93.9">5</text>
<text x="52" y="101">13</text>
<text x="52" y="98.6">14</text>
<text x="52" y="96.3">15</text>
<text x="65.2" y="96.3">RPI_GP4</text>
<text x="65.2" y="98.6">RPI_GP5</text>
<text x="77.9" y="97.3">GP4</text>
<text x="77.9" y="99.7">GP5</text>
<text x="92.7" y="99.6">GP28_ADC2</text>
<text x="93.6" y="97.3">ADC_VREF</text>
<text x="108.6" y="98.6">RPI_GP28</text>
<text x="108.6" y="96.3">RPI_ADC_VREF</text>
<text x="129.1" y="96.3">6</text>
<text x="129.1" y="98.6">7</text>
<text x="129.1" y="101">8</text>
<text x="52" y="105.7">11</text>
<text x="52" y="103.3">12</text>
<text x="65.2" y="103.3">RPI_GP6</text>
<text x="65.2" y="105.7">RPI_GP7</text>
<text x="77.9" y="104.4">GP6</text>
<text x="77.9" y="106.7">GP7</text>
<text x="92.7" y="106.7">GP26_ADC0</text>
<text x="92.7" y="104.4">GP27_ADC1</text>
<text x="108.6" y="105.7">RPI_GP26</text>
<text x="108.6" y="103.3">RPI_GP27</text>
<text x="128" y="105.7">10</text>
<text x="129.1" y="103.3">9</text>
<text x="52" y="112.7">8</text>
<text x="52" y="110.4">9</text>
<text x="52" y="108">10</text>
<text x="65.2" y="108">RPI_GP8</text>
<text x="65.2" y="110.4">RPI_GP9</text>
<text x="77.9" y="109.1">GP8</text>
<text x="77.9" y="111.4">GP9</text>
<text x="99.1" y="111.4">GP22</text>
<text x="99.9" y="109">RUN</text>
<text x="108.6" y="110.4">RPI_GP22</text>
<text x="108.6" y="108">RPI_RUN</text>
<text x="128" y="110.4">12</text>
<text x="128" y="112.7">13</text>
<text x="128.1" y="108">11</text>
<text x="176.9" y="112.7">1</text>
<text x="176.9" y="110.4">2</text>
<text x="176.9" y="108">3</text>
<text x="52" y="119.8">5</text>
<text x="52" y="117.5">6</text>
<text x="52" y="115.1">7</text>
<text x="64.1" y="115.1">RPI_GP10</text>
<text x="64.1" y="119.8">RPI_GP12</text>
<text x="64.3" y="117.5">RPI_GP11</text>
<text x="77.9" y="116.2">GP10</text>
<text x="77.9" y="118.5">GP11</text>
<text x="99.1" y="118.5">GP20</text>
<text x="99.1" y="116.1">GP21</text>
<text x="108.6" y="119.8">RPI_GP19</text>
<text x="108.6" y="117.5">RPI_GP20</text>
<text x="108.6" y="115.1">RPI_GP21</text>
<text x="128" y="115.1">14</text>
<text x="128" y="117.5">15</text>
<text x="128" y="119.8">16</text>
<text x="52" y="124.5">3</text>
<text x="52" y="122.2">4</text>
<text x="64.1" y="122.2">RPI_GP13</text>
<text x="77.9" y="120.9">GP12</text>
<text x="77.9" y="123.2">GP13</text>
<text x="99.1" y="123.2">GP18</text>
<text x="99.1" y="120.8">GP19</text>
<text x="108.6" y="122.2">RPI_GP18</text>
<text x="128" y="122.2">17</text>
<text x="128" y="124.5">18</text>
<text x="52" y="129.2">1</text>
<text x="52" y="126.9">2</text>
<text x="64.1" y="126.9">RPI_GP14</text>
<text x="64.1" y="129.2">RPI_GP15</text>
<text x="77.9" y="127.9">GP14</text>
<text x="77.9" y="130.3">GP15</text>
<text x="90.6" y="129.8" transform="rotate(-90 90.6 129.8)">GND</text>
<text x="99.1" y="130.3">GP16</text>
<text x="99.1" y="127.9">GP17</text>
<text x="108.6" y="129.2">RPI_GP16</text>
<text x="108.6" y="126.9">RPI_GP17</text>
<text x="128" y="126.9">19</text>
<text x="128" y="129.2">20</text>
<text x="172.2" y="136.3">4</text>
<text x="214.6" y="136.3">3</text>
<text x="214.6" y="133.9">4</text>
<text x="172.2" y="143.4">1</text>
<text x="172.2" y="141">2</text>
<text x="172.2" y="138.7">3</text>
<text x="214.6" y="141">1</text>
<text x="214.6" y="138.7">2</text>
<text x="89.6" y="145.9" transform="rotate(-90 89.6 145.9)">RPI_GND1*8</text>
<text x="172.2" y="155.1">4</text>
<text x="172.2" y="159.9">2</text>
<text x="172.2" y="157.5">3</text>
<text x="172.2" y="162.2">1</text>
<text x="214.6" y="167">2</text>
<text x="214.6" y="164.6">3</text>
<text x="214.6" y="162.2">4</text>
<text x="214.6" y="169.3">1</text>
<text x="35.5" y="178.7">16</text>
<text x="40.2" y="179.7">VCC1</text>
<text x="49.4" y="179.7">VCC2</text>
<text x="57.2" y="178.7">8</text>
<text x="108.6" y="178.7">16</text>
<text x="113.3" y="179.7">VCC1</text>
<text x="122.5" y="179.7">VCC2</text>
<text x="130.3" y="178.7">8</text>
<text x="172.2" y="178.7">2</text>
<text x="172.2" y="176.4">3</text>
<text x="172.2" y="174">4</text>
<text x="36.6" y="183.4">1</text>
<text x="40.2" y="184.5">1-2EN</text>
<text x="52.3" y="184.4">1Y</text>
<text x="57.2" y="183.4">3</text>
<text x="77.2" y="181.1">1</text>
<text x="77.2" y="183.4">2</text>
<text x="109.7" y="183.4">1</text>
<text x="113.3" y="184.5">1-2EN</text>
<text x="125.4" y="184.4">1Y</text>
<text x="130.3" y="183.4">3</text>
<text x="150.3" y="181.1">1</text>
<text x="150.3" y="183.4">2</text>
<text x="172.2" y="181.1">1</text>
<text x="36.6" y="188.1">9</text>
<text x="40.2" y="189.2">3-4EN</text>
<text x="52.3" y="189.2">2Y</text>
<text x="57.2" y="188.1">6</text>
<text x="109.7" y="188.1">9</text>
<text x="113.3" y="189.2">3-4EN</text>
<text x="125.4" y="189.2">2Y</text>
<text x="130.3" y="188.1">6</text>
<text x="217" y="190.5">4</text>
<text x="36.6" y="192.9">2</text>
<text x="36.6" y="197.6">7</text>
<text x="40.2" y="193.9">1A</text>
<text x="52.3" y="193.9">3Y</text>
<text x="57.2" y="197.6">14</text>
<text x="57.2" y="192.9">11</text>
<text x="77.2" y="195.2">1</text>
<text x="77.2" y="197.6">2</text>
<text x="109.7" y="192.9">2</text>
<text x="109.7" y="197.6">7</text>
<text x="113.3" y="193.9">1A</text>
<text x="125.4" y="193.9">3Y</text>
<text x="130.3" y="197.6">14</text>
<text x="130.3" y="192.9">11</text>
<text x="150.3" y="195.2">1</text>
<text x="150.3" y="197.6">2</text>
<text x="217" y="197.6">1</text>
<text x="217" y="195.2">2</text>
<text x="217" y="192.9">3</text>
<text x="35.5" y="202.3">10</text>
<text x="40.2" y="198.6">2A</text>
<text x="40.2" y="203.3">3A</text>
<text x="49.2" y="201">GND1</text>
<text x="49.2" y="203.3">GND2</text>
<text x="52.3" y="198.6">4Y</text>
<text x="57.2" y="199.9">4</text>
<text x="57.2" y="202.3">5</text>
<text x="108.6" y="202.3">10</text>
<text x="113.3" y="198.6">2A</text>
<text x="113.3" y="203.3">3A</text>
<text x="122.3" y="201">GND1</text>
<text x="122.3" y="203.3">GND2</text>
<text x="125.4" y="198.6">4Y</text>
<text x="130.3" y="199.9">4</text>
<text x="130.3" y="202.3">5</text>
<text x="35.5" y="207">15</text>
<text x="40.2" y="208">4A</text>
<text x="49.2" y="205.7">GND3</text>
<text x="49.2" y="208">GND4</text>
<text x="57.2" y="204.6">13</text>
<text x="57.2" y="207">12</text>
<text x="108.6" y="207">15</text>
<text x="113.3" y="208">4A</text>
<text x="122.3" y="205.7">GND3</text>
<text x="122.3" y="208">GND4</text>
<text x="130.3" y="204.6">13</text>
<text x="130.3" y="207">12</text>
</g>
<text font-size="1.7" x="75.8" y="79.8">U$1</text>
</svg>
